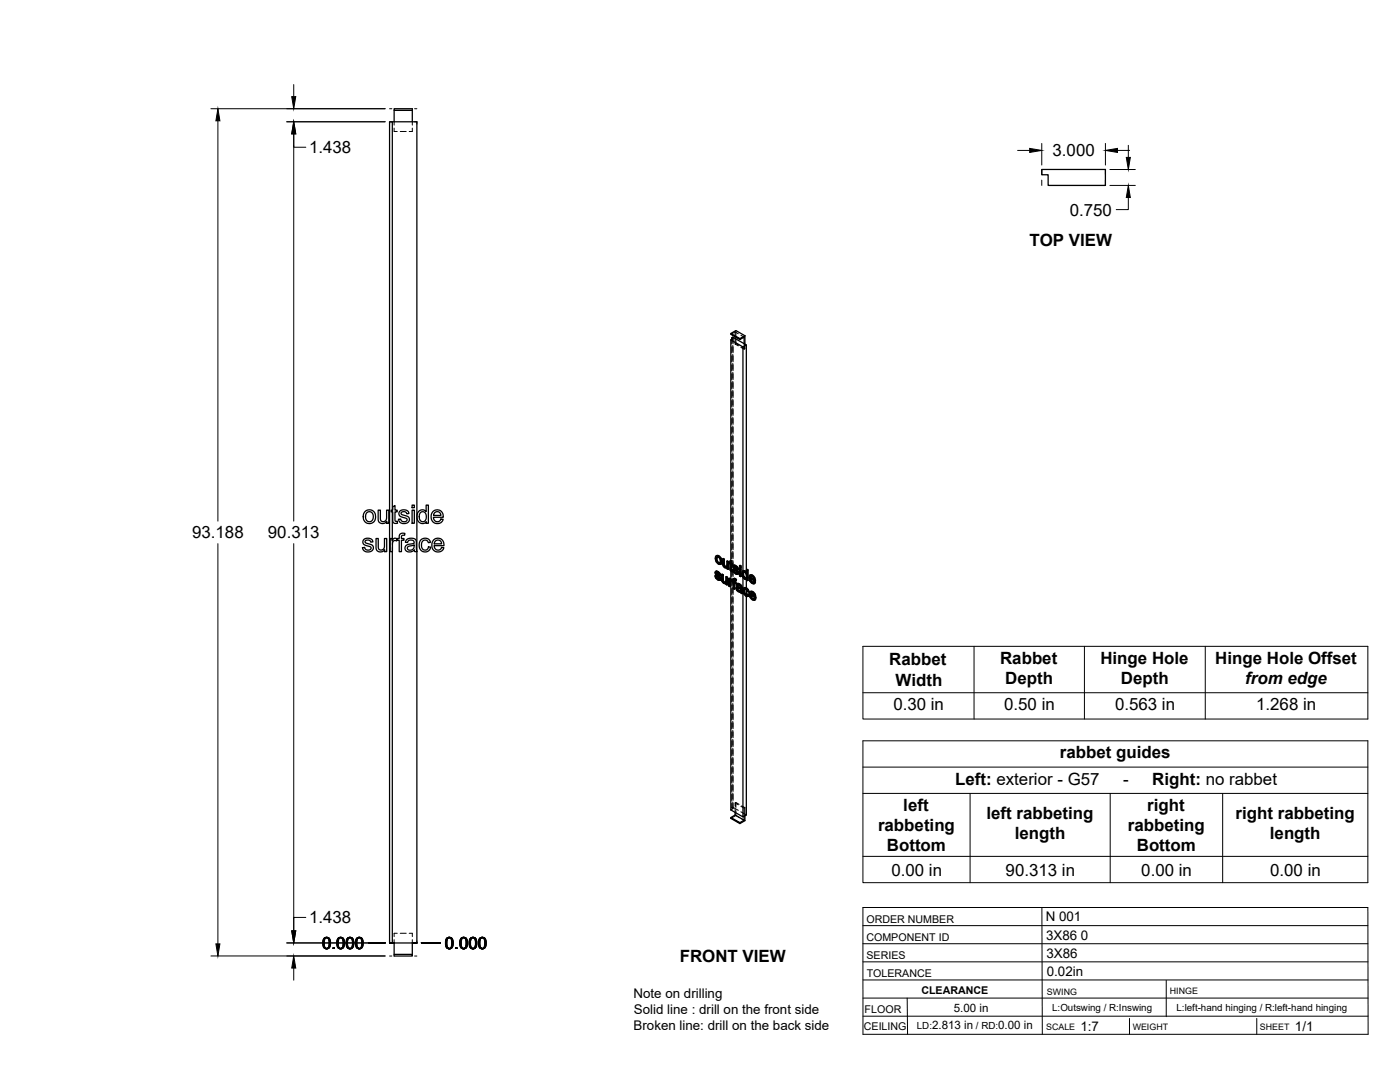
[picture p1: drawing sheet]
<svg xmlns="http://www.w3.org/2000/svg" width="559mm" height="432mm" viewBox="0 0 559 432" stroke-linecap="round" stroke-linejoin="round" font-family="sans-serif">
<!-- layer: Visible -->
<g fill="none" stroke="#000" stroke-width=".51">
<path d="M156.6 48.6h9.8v171.4M157.3 44v4.6M164.6 44h-7.3v-.6h7.3v5.2M415.8 67.6h25.4v6.4h-22.8v-4.3h-2.6zM291.7 135.7v88.1M291.7 133.1l2-1.2 3.6 2.1M292.1 134.8l.4-.2 5.4 3.1-1.4 .8-4.8-2.8M292.1 134.8l.5 .3-.9 .6M292.1 134.8v.6M293.4 134.4v.7M295.3 135.1l-3.6-2v.3l3.6 2.1M296.5 138.5v89.4"/>
<path d="M297.3 134l-2 1.1v.4l1.7-1v2.7M297.3 134v3.3M297.9 137.7v90.5l-.5-.4h-.8M145.2 215.3l1.2-.5h1a1.53 1.53 0 0 1 1.4 1.5l-.8 .1a1.13 1.13 0 0 0-1.2-.9 1.13 1.13 0 0 0-1 .9l.7 .5a2.95 2.95 0 0 1 2.4 1.1 2.14 2.14 0 0 1-1.3 2.2 2.14 2.14 0 0 1-2.5-.7l-.4-.9 .9-.2a1.21 1.21 0 0 0 1.2 1.3 1.21 1.21 0 0 0 1.2-1.4l-.8-.3a2.42 2.42 0 0 1-2.3-1.3zM145.8 204a2.64 2.64 0 0 1 4.1 2.1 2.64 2.64 0 0 1-3.9 2.4 3.2 3.2 0 0 1-.2-4.5zM146.3 204.7l1.1-.5 .8 .2 .5 .6 .2 1.8-.7 1.2-1.2 .2-.8-.7-.3-1.5zM150.1 214.9h.9v2.9a1.32 1.32 0 0 0 1.3 1.7 1.32 1.32 0 0 0 1.2-1.8v-2.8h.8v5.3h-.8v-.8a1.86 1.86 0 0 1-2.2 .8 1.86 1.86 0 0 1-1.2-2zM150.9 203.6h.9v2.9a1.31 1.31 0 0 0 1.3 1.7 1.31 1.31 0 0 0 1.2-1.8v-2.8h.9v5.2h-.8v-.7a1.86 1.86 0 0 1-2.3 .8 1.86 1.86 0 0 1-1.2-2.1zM155.7 214.9h.8v.8a1.28 1.28 0 0 1 2-.6l.8-.2v-.6a1.5 1.5 0 0 1 .7-1.4 1.5 1.5 0 0 1 1.6 0l-.1 .7a.81 .81 0 0 0-.9 0 .81 .81 0 0 0-.4 .8v.5h1v.7h-1v4.6h-.9v-4.6h-.8v-.4l-.2 .7-.4-.2a1.21 1.21 0 0 0-1.3 1.7v2.8h-.9zM156.6 203.6v-155h-1.1v327.7h1.1M156.6 204.3v11.3M156.8 202.3l.8-.6v1.9h.9v.7h-.9l.1 3.5 .8 .2 .2 .8-.7 .1a1.16 1.16 0 0 1-1.2-1.6v-3h-.7v-.7h.7z"/>
<path d="M159.5 204.1l.9-.5 1.4-.1a1.53 1.53 0 0 1 1.4 1.4l-.9 .1a1.14 1.14 0 0 0-1.1-.9 1.14 1.14 0 0 0-1.1 1l.8 .4a2.95 2.95 0 0 1 2.4 1.2 2.14 2.14 0 0 1-1.4 2.2 2.14 2.14 0 0 1-2.5-.7l-.4-.9 .9-.2a1.21 1.21 0 0 0 1.3 1.2 1.21 1.21 0 0 0 1.1-1.3l-.7-.3a2.34 2.34 0 0 1-2.3-1.4zM162.2 215.5l.8-.5 1.6-.2 1 .3 .5 .7 .4 4.4h-1l-.1-.7-1.7 .8a1.63 1.63 0 0 1-2.1-1.6 1.63 1.63 0 0 1 2.1-1.6l.6-.1a.77 .77 0 0 0 1-.7 .77 .77 0 0 0-1-.8 1.28 1.28 0 0 0-1.6 1l-.9-.1zM162.8 218.2l1.6-.4a.49 .49 0 0 1 .7-.3 .49 .49 0 0 1 .2 .7 1.43 1.43 0 0 1-1.1 1.3 1.43 1.43 0 0 1-1.6-.7zM164.5 203.6h.9v5.2h-.9zM164.5 201.6h.9v1h-.9zM167.1 204.1a1.98 1.98 0 0 1 3 .1v-2.6h.9v7.2h-.9v-.6a2.17 2.17 0 0 1-2.6 .4 2.17 2.17 0 0 1-1.1-2.4zM167.7 204.7l.6-.4a2.08 2.08 0 0 1 1.9 1.4 2.08 2.08 0 0 1-.8 2.3v.1a1.79 1.79 0 0 1-1.9-.7 1.79 1.79 0 0 1-.1-2zM167.9 215.5a2.26 2.26 0 0 1 3.9 1l-.9 .1a1.44 1.44 0 0 0-1.8-1 1.44 1.44 0 0 0-.9 1.9l.3 1.4a1.33 1.33 0 0 0 1.5 .6 1.33 1.33 0 0 0 1-1.3l.9 .2-.4 1a2.4 2.4 0 0 1-3 .6 2.4 2.4 0 0 1-1.2-2.8zM172.8 204.2a2.46 2.46 0 0 1 2.9-.5 2.46 2.46 0 0 1 1.2 2.7h-3.9l.2 .9a1.49 1.49 0 0 0 1.4 .9 1.49 1.49 0 0 0 1.4-1.1l.9 .1-.3 .8a2.66 2.66 0 0 1-3.7 .3 2.66 2.66 0 0 1-.5-3.6zM173 215.5a2.46 2.46 0 0 1 3-.4 2.46 2.46 0 0 1 1.2 2.7h-3.9l.2 .8a1.48 1.48 0 0 0 1.4 .9 1.48 1.48 0 0 0 1.4-1l.9 .1a2.57 2.57 0 0 1-3.5 1.4 2.57 2.57 0 0 1-1.2-3.5zM173.5 204.6l.6-.4 1 .1 .6 .5 .3 .9h-2.9zM173.8 215.9l.6-.3a1.41 1.41 0 0 1 1.9 1.4h-3z"/>
<path d="M156.6 220.2v156.1M166.4 220.2v156.1h-9.8M285.3 229.8l.5 .2M285.7 228l.9 .1M285.8 230l.2-.2 .2 .6-.2 .2zM285.9 228.7l.4 .3M285.9 228.9l1.4 1.1M285.9 221.8h1.1zM285.9 221.8l-.4 .5v1l.9 1.5a.95 .95 0 0 0 1.4 .2M285.9 227.9l-.3 .2M286 223.1l.2 .9M286 230.6l.5 .4h.5"/>
<path d="M286 228.1h.6l.5 .4M286 229.8h-.7l.6 1.1 .8 .6h.7M286.1 229.2l1.5 1.2M286.1 228.5v.1M286.1 228.8l-.2-.2 .6 .1 .5 .8 .4 .2M286.2 224l.2-.1 .6 .6-.3 .2zM286.2 230.4l.5 .5M286.2 227.9l-.7 .3v.6l1.4 1.7v.6M286.3 222.3l-.1 .6M286.4 228.2l1.1 .8M286.4 223.9l-.2-1-.2 .2 .4-.8 .7 .4 .4 1-.2 1h-.6M286.5 231l.4 .1"/>
<path d="M286.7 221.9l.9 .9 .2-.1 .4 1.3M286.9 228.6l.6 .4-.1 .7-.1-.6M287 224.5l.3 .1M287 221.8l.8 .9M287 231.1h-.1M287.1 230.1l.3 .5 .2-.2 .1 .5M287.4 230.6l.1 .5 .2-.2-.1 .5M287.5 231.1l-.1 .4 .2-.1-.3 .2M287.6 222.8l.4 1.4 .2-.2-.2 .9M287.8 225.1l-.2 .1M288 224.2l-.2 .9M288 229.2l.7 .2v2.2"/>
<path d="M288.5 223l.6 .1v2.2M288.5 229.5v2.1l.4 .4M288.5 231.7l.2 .4 .5 .2M288.7 232.1l.9 .3M288.7 229.4l-.7-.2 .1 2.6 .8 1h.9M288.9 223.2v2.2l.4 .4M288.9 225.5l.2 .4 .5 .2M289 232.4l.4 .1M289.1 225.9l.9 .3-.2 .1M289.1 223.1l-.6-.1 .1 2.7 .7 .9 .9-.1v.5l.4 .2M289.4 226.2l.4 .1M289.6 232.4l-.2 .1"/>
<path d="M289.7 230.2l.7 .1v3l-.3 .2v-3M289.8 232.8v.4l.3 .3M289.8 232.8l-.2 .1M290.1 224l.7 .1v3l-.2 .1v-3M290.2 226.6l-.2 .1M290.4 230.3l-.7-.1-.1 2.2M290.8 224.1l-.7-.1v1.9l-.3 .4M290.8 230.8l1.6 .7M291.2 231.1v.4l.8-.3M291.3 232l.2 2-.2 .1v-1.6M291.3 224.4l-.3 .1v.4l.3 .1 .1 2.4 .4 .6 .7 .1-.1-.5h-.4M291.3 223.9l.7-.2v1.1"/>
<path d="M291.4 230.9l-.6-.1v3l.5 .3M291.6 231.8v.1M291.7 231.2l-.3 .1M291.7 227.9v3.3M291.7 231.1v.1M291.8 231.3l.4 .4M291.8 223.9v1l.6 .1M291.8 224.9l.6 .1-.2 .6v-.4M291.8 227.4l.4 .1M291.9 227.5l.5 .1M292 223.7l-.7 .2v.8l-.3-.2M292 225.4v1.8"/>
<path d="M292.1 232.1l-.7-.3 .1 .6M292.2 225.6l-.4-.3v2l.3 .1M292.2 227.7l.1 .5M292.2 231.6h.4v.3zM292.2 232.1l.4 .2v2.6l.5 .2M292.2 231.6v.5M292.2 231.8l-.1 .3M292.2 232.1h-.1M292.5 227.4l.4 .2M292.8 225.7h.9M292.9 230.9l1.1 .3M292.9 227.6l.2-.1 .2 .5-.2 .2z"/>
<path d="M293 226.3l.4 .4M293 226.5l1.5 1.1M293.1 232.1l.7 .2-.2 .5v-.4M293.1 225.5l-.4 .2M293.1 230.8l-.3 .2M293.1 228.2l.5 .4h.6M293.1 225.7h.6l.6 .4M293.1 227.5l-.6-.1 .6 1.3 .8 .5 .6-.1M293.2 226.8l1.5 1.2M293.2 226.1v.1M293.2 226.4l-.1-.2 .5 .1 .9 1M293.3 231.5v.5"/>
<path d="M293.3 232.6v2.4l-.2 .1v-2.6l.5 .3M293.3 231.1l.7 .1-.3 .6 .1-.4M293.3 228l.5 .5M293.3 225.6l-.6 .2-.1 .6 1.5 1.8-.1 .5M293.5 225.8l1.1 .8M293.6 230.9l-.8 .1-.2 .6M293.6 228.6l.4 .1M293.7 231.8l-.6-.3v.6l.7 .2M294 233l-.2 .4 .5 .3M294 233l.6-.2 .6 .2M294 226.3l.4 .4 .2-.1 .2 .5-.3 .2-.1-.6M294.1 234.2l.6-.1 .9 .4"/>
<path d="M294.1 228.7h-.1M294.2 235l.2 .4 .6 .2M294.2 227.8l.3 .4 .2-.2 .2 .6M294.3 234.8l.3 .5M294.3 234.1l-.3 .2M294.4 235.4l.3 .4h.7h-.7M294.4 234.7l-.1 .1M294.4 232.9l1.4 .5M294.4 234.7h.1a.8 .8 0 0 1 1 .9l-.3 .3M294.5 234.7l-.1 .2M294.5 228.2l.1 .5 .3-.1-.2 .4M294.6 233.4l-.3 .3 .3-.3 .7 .5a.36 .36 0 0 1 .3 .4 .36 .36 0 0 1-.4 .3l-.8-.3"/>
<path d="M294.6 234.1l-.8 .4 .1 .9 .9 .8h.8l.5 .7M294.6 228.7l-.1 .4 .2-.1-.3 .2M294.6 232.8l-.5 .2M295 233.2l1.1 .6M295.2 226.9l.6 .1zM295.2 225.7l.6 .1zM295.2 226.9v3l.4 .2M295.2 225.7v.6l.4 .2M295.6 233.6l.2 .4 .3-.2 .1 .5M295.8 227v3l-.2 .1v-3M295.8 225.8l-.2 .7v-.5M295.8 234l.2 .4h.2l.1 2"/>
<path d="M296 234.4v2.1l.3-.1 .1 .4-.3 .1-.1-.4M296.5 230.4v95.6l-4.8-2.8v-91.4M296.6 229.2l.2 1M296.7 227.8l-.2 .1M296.8 228.4l.6 .1 .5 1v1.1l-.6 .1M296.8 228.4l-.2 .8 .2-.2 .2 1M296.8 230.2l.2-.2 .5 .6-.2 .1zM296.8 228.4h.1M296.9 227.7l-.2 .1M297 228.3l-.2 .7M297 235.9l.2 .9 .8 .6M297.1 234.6h.9l.7 .7"/>
<path d="M297.2 236.9l.5 .6 .6-.1M297.2 228l.7 .3M297.3 234.5l-.4 .2M297.4 235.1l-.2 .7M297.4 227.8l-.4-.1a1.77 1.77 0 0 0-.2 3.1l.7 .4 .5-.1M297.5 230.6l.3 .1M297.8 234.8l.6 .6 .3-.1 .3 .9-.2 .1-.4-.9M297.9 238v87.2l-1.4 .8M297.9 229.4v1.1M297.9 235.3v2M297.9 227.3l.7 .1v4.2l-.2 .1v-4.1M298 234.6l-.5-.1a1.44 1.44 0 0 0-.7 2.2l.6 1 1.1 .3"/>
<path d="M298 231.1v.4l.4 .2M298 231.1l-.1 3.5M298.4 237.1l.4 .3M298.6 227.4l-.7-.1v1.5l-.3-.5M298.8 236.3l-.4-.2-.4-.7a.52 .52 0 0 0-.8-.2 .52 .52 0 0 0 0 .8l.2 .8M298.8 237.4l.2-.1-.5 .7zM299 237.3l-.4-.3-.4 .6-.5-.1M299.3 229.6l1.1-.1 .8 .9M299.4 230.5l1.5 .9-.5-1.1a.52 .52 0 0 0-.6-.3 .52 .52 0 0 0-.4 .5l.2-.1 1.2 .7M299.4 236.1h1.1l.8 .9M299.5 237.1l1.5 .8-.5-1a.52 .52 0 0 0-.6-.4 .52 .52 0 0 0-.4 .6l.3-.2 1.1 .7M299.6 231.8l.6 .6h.6"/>
<path d="M299.6 231.1l.2 .6M299.8 230l-.2 .4M299.8 237.6l.2 .7M299.8 238.4l.5 .6 .6-.1M299.9 236.5l-.1 .4M300.1 229.7l.9 .8 .2-.1 .3 1.4M300.2 232.4l.4 .1M300.3 236.2l.8 .9 .2-.1 .4 1.3M300.3 239l.4 .1M300.4 229.5l-.8-.1-.7 .8 .2 1.3 .7 1.1a.95 .95 0 0 0 1 .4 .95 .95 0 0 0 .7-.6M300.5 236.1l-.7-.2-.7 .7 .1 1.3 .8 1.3a.94 .94 0 0 0 .9 .4 .94 .94 0 0 0 .8-.7M300.7 232.4l-.1 .1"/>
<path d="M300.8 239l-.1 .1M300.8 232.2l.5 .3M301 230.5l.3 1.4 .2-.1-.2 .1M301 238.7l.5 .4M301.1 237.1l.4 1.4 .2-.2-.2 .2M301.3 232l-1.9-1.1 .2 .9 .2-.1 .6 .6M301.5 238.6l-2-1.1 .3 .9 .2-.1 .5 .5M301.5 232.4l-.5 .5M301.5 232.4l-.4-.3-.5 .4M301.7 238.9l-.5 .6M301.7 238.9l-.5-.3-.5 .5M293.4 324.2v1.1l-1.7 .9v.4l3.6 2.1v-.4l-3.6-2.1"/>
<path d="M293.4 325.3l3.6 2-1.7 1M297 325.8v1.5M297.3 325.6v1.9l-2 1.2M157.3 376.3v5.2h7.3v-.6h-7.3M164.6 376.3v4.6"/>
</g>
<!-- layer: Hidden -->
<g fill="none" stroke="#000" stroke-width=".4">
<path d="M157.3 48.6v1.3M157.3 51.1v1.4h1.3M159.7 52.5h2.4M164.6 48.6v1.3M164.6 51.1v1.4h-1.3M292.1 135.4v1.8M292.1 138.4v2.4M292.5 134.6v2.1M292.5 137.9v2.3M292.6 135.1v2.1M292.6 138.4v2.4M293.4 132.5v1.9"/>
<path d="M293.4 135.1v2.2M293.4 132.5l-1.7 .9M293.4 132.5l1.3 .7M293.7 137.1l-.3 .2 1.3 .7M293.7 131.9v2M293.7 135.1v2M293.7 137.1l1.3 .7M295.7 133.8l1.3 .7M295.7 138.6l1.3 .8M296 138.4l1.3 .8M297 137.2v2.2l.3-.2v-1.9M292.1 142v2.4"/>
<path d="M292.1 145.6v2.3M292.1 149.1v2.4M292.1 152.7v2.4M292.1 156.3v2.4M292.1 159.9v2.3M292.5 141.4v2.4M292.5 145v2.4M292.5 148.6v2.3M292.5 152.1v2.4M292.5 155.7v2.4M292.5 159.3v2.4M292.6 142v2.4"/>
<path d="M292.6 145.6v2.3M292.6 149.1v2.4M292.6 152.7v2.4M292.6 156.3v2.4M292.6 159.9v2.3M292.1 163.4v2.4M292.1 167v2.4M292.1 170.6v2.4M292.1 174.1v2.4M292.1 177.7v2.4M292.5 162.9v2.3M292.5 166.4v2.4"/>
<path d="M292.5 170v2.4M292.5 173.6v2.4M292.5 177.1v2.4M292.6 163.4v2.4M292.6 167v2.4M292.6 170.6v2.4M292.6 174.1v2.4M292.6 177.7v2.4M292.1 181.3v2.4M292.1 184.8v2.4M292.1 188.4v2.4M292.1 192v2.4"/>
<path d="M292.1 195.6v2.4M292.1 199.2v2.3M292.5 180.7v2.4M292.5 184.3v2.4M292.5 187.9v2.3M292.5 191.4v2.4M292.5 195v2.4M292.5 198.6v2.4M292.6 181.3v2.4M292.6 184.8v2.4M292.6 188.4v2.4M292.6 192v2.4"/>
<path d="M292.6 195.6v2.4M292.6 199.2v2.3M156.6 203.6v.7M156.6 215.6v1.7M156.6 218.5v1.7M166.4 220v.2M292.1 202.7v2.4M292.1 206.3v2.4M292.1 209.9v2.3M292.1 213.4v2.4M292.1 217v2.4M292.5 202.1v2.4"/>
<path d="M292.5 205.7v2.4M292.5 209.3v2.4M292.5 212.9v2.3M292.5 216.5v2.3M292.6 202.7v2.4M292.6 206.3v2.4M292.6 209.9v2.3M292.6 213.4v2.4M292.6 217v2.4M285.6 229.7l.3 .9-.2 .1M285.6 228.4l.1 .5-.2 .1M285.7 228.1l-.3 .4"/>
<path d="M285.7 222.7l.4 1.3-.3 .2M285.7 228.9l.3 .4-.2 .1M285.9 228l-.4 .2M285.9 230.6l.8 .7-.2 .1M286 229.3l1.1 1-.2 .2M286.1 224l.9 1-.3 .1M286.1 228.5h.5l-.2 .2M286.1 221.7l-.6 1.1M286.2 222.3l.8-.1-.3 .2M286.6 228.5l.4 .4-.2 .1M286.7 231.3l.5 .2-.2 .1M287 222.2l.5 .6-.2 .1"/>
<path d="M287 225l.6 .1-.2 .2M287 228.9l.2 .5-.2 .1M287.1 231h-.1M287.1 230.4l.2 .3-.2 .2M287.1 231l-.1 .1M287.2 229.4l.4 .1M287.3 230.7l-.2 .3M287.5 231.4l-.3 .1M287.5 224.6h-.2M287.5 222.8l.2 .9-.2 .2M287.7 223.8l-.4 .9M287.8 225.1h-.2"/>
<path d="M288.2 229.1l.1 2.4-.2 .1M288.3 231.5l.1 .4-.2 .2M288.4 231.9l.3 .4-.2 .2M288.7 222.9v2.3l-.2 .2M288.7 225.2l.1 .5-.2 .1M288.7 232.3l.4 .4-.2 .1M288.8 225.7l.3 .4-.2 .1M289.1 226.1l.5 .4-.3 .1M289.1 232.7h.9l-.2 .1M289.6 226.5l.8-.1-.2 .1M289.6 232.4h.1M289.7 232.4l-.2 .1"/>
<path d="M289.8 232.8h.1M289.9 232.2l-.3 .2M289.9 230.1v1.9l-.3 .4M290 232.7l-.2 .5M290 233.1l.4 .2M290 226.2h.1M290.2 226.1l-.3 .2M290.2 226.5v.1M290.3 226l-.3 .2M290.3 223.8v1.9l-.3 .4M290.4 226.4l-.2 .6M290.4 226.9l.4 .2"/>
<path d="M291.1 230.7v3l-.3 .1M291.1 233.7l.4 .3M291.2 231.5l.5-.3v.6M291.2 224.7l.3 .2-.2 .1M291.2 224.3l-.2 .6M291.3 224.4l.2 .1M291.4 231.3v.1M291.5 224.9l.1 2.4-.2 .1M291.5 223.8l-.2 .9M291.6 227.3l.2 .3-.2 .2M291.7 231.7l-.1 .1M291.7 223.8v1.4"/>
<path d="M291.7 226.4v1.5M291.7 231.7h.3l-.2 .1M291.8 225.3l.2-.1v.2M291.8 227.6l.4 .3-.2 .1M292 231.7l.3 .3M292 225.2l.4 .2M292.1 220.6v2.4M292.1 224.2v2.3M292.1 227.7v2.4M292.1 231.3v2.4M292.1 234.9v2.4M292.1 238.4v2.4"/>
<path d="M292.2 227.9l.3 .2M292.2 231.8l.2-.1-.1 .3M292.3 232l-.1 .1M292.4 231.5v.1M292.4 231.9l.4 .2-.2 .2M292.4 231.7l-.2 .4M292.4 231.5l-.2 .2M292.5 220v2.4M292.5 223.6v2.4M292.5 227.2v2.3M292.5 230.7v2.4M292.5 234.3v2.4"/>
<path d="M292.5 237.9v2.4M292.6 220.6v2.4M292.6 224.2v2.3M292.6 227.7v2.4M292.6 231.3v2.4M292.6 238.4v2.4M292.6 231.6l.2 .2M292.7 227.3l.3 .9-.2 .1M292.8 226l-.1 .6M292.8 232.1l-.2 5.2M292.8 225.7l-.3 .4M292.8 234.8l.5 .2"/>
<path d="M292.9 226.5l.3 .4-.3 .2M292.9 231l-.3 .9M293 225.6l-.4 .2M293 230.8l-.3 .3M293 228.2l.8 .7-.2 .1M293.1 232.5l.2-.1v.2M293.1 226.1h.1M293.1 231.5h.2M293.2 226.9l1.1 1.1-.3 .1M293.3 232.4l.5 .3M293.3 226l-.2 .2M293.3 226l.5 .1-.3 .2"/>
<path d="M293.3 231.4l.3 .1-.2 .1M293.6 231.5l.3 .1M293.8 226.1l.4 .4-.3 .1M293.8 228.9l.6 .2-.3 .1M294 234.6l.2 .8-.2 .1M294 233l.2-.1-.4 .5M294 233.3l.5 .3M294.1 234.3l-.3 .4M294.2 228.6h.1M294.2 226.5l.1 .5-.2 .1M294.2 234.1l-.4 .3M294.2 235.4l.7 .6-.3 .1"/>
<path d="M294.3 228.6l-.2 .1M294.3 228l-.1 .5M294.3 227l.5 .1M294.4 228.3l-.1 .3M294.5 233.4h.1M294.5 234.7h.1M294.5 234.7h-.1M294.6 234.6l-.3 .2M294.6 229l-.2 .1M294.7 234.6l1.1 .4-.2 .1M294.7 233.3l.5 .1-.3 .2M294.9 236l.5 .2-.3 .1"/>
<path d="M295.2 233.4l.5 .5-.3 .1M295.4 236.2l.4-.1-.2 .1M295.4 226.7v3l-.2 .2M295.4 225.6l-.2 .7M295.4 229.7l.4 .3M295.4 226.2l.4 .2M295.6 234.5h.2M295.6 235.7l-.2 .2M295.7 233.9l-.1 .6M295.7 235.6l-.2 .2M295.8 235l-.3 .7M295.8 234.4l-.2 .3"/>
<path d="M295.8 236.1l-.1 .5M295.9 236.5l.5 .3M296.3 228.8l.2 .9-.2 .1M296.5 228l-.4 .9M296.5 229.7l.4 .8-.2 .1M296.5 227.9v2.5M296.7 227.8l-.5 .4M296.8 235.5l.3 1.4-.2 .1M296.9 230.5l.6 .5-.3 .1M296.9 234.8l-.3 .9M297 228.3h.5l-.2 .1M297 228.3l-.2 .1"/>
<path d="M297 228.3h.1M297.1 236.9l.9 .9-.2 .1M297.1 234.5l-.4 .4M297.4 235.1l-.2 .1M297.5 235l.5 .1-.2 .1M297.5 231l.5 .1M297.5 228.3l.4 .5-.1 .2M297.9 228.2v1.2M297.9 230.5v.7M297.9 234.6v.7M297.9 237.3v.7M297.9 228.3l.3 .4"/>
<path d="M298 237.8l.7 .1M298 235.1l.4 .3-.3 .2M298 230.6l-.2 .1M298 228.9l.2 1-.2 .1M298.2 227.2l-.3 1.6M298.2 229.9l-.4 .8M298.2 231l-.2 .5M298.2 231.4l.4 .2M298.4 235.4l.2 .6-.2 .1M298.4 237.4h-.1M298.6 236l.4 .2M298.6 237l-.4 .6"/>
<path d="M299.1 230.4l.4 1.4-.2 .1M299.3 237l.3 1.3-.2 .1M299.4 230.9l.2-.1v.3M299.5 231.8l.9 .9-.2 .1M299.5 229.4l-.6 1.1M299.5 237.5l.2-.2 .1 .3M299.6 230.8l1.9 1.1M299.6 238.3l.9 .9-.2 .2M299.6 236l-.5 1.1M299.7 237.3l2 1.2M299.8 230h-.2M299.8 229.9l.6 .1-.3 .1"/>
<path d="M299.9 236.5l-.1 .1M300 236.5h.5l-.2 .1M300.4 230l.5 .5-.2 .2M300.4 232.7l.7 .2-.2 .1M300.5 236.5l.6 .6-.3 .2M300.5 239.2l.8 .2-.2 .1M300.8 232.4h.1M300.8 232.4h-.1M300.8 231.1l.3 .1M300.9 232.3l-.3 .2M300.9 238.9h.1M300.9 230.5l.2 .7-.2 .2"/>
<path d="M300.9 237.6l.3 .2M300.9 238.9l-.1 .1M301 238.9l-.2 .1M301.1 237.1l.1 .7-.2 .1M301.1 232.1l-.3 .3M301.2 238.6l-.3 .3M301.2 232.8l-.1 .1M301.4 239.4h-.1M292.1 242v2.4M292.1 245.6v2.4M292.1 249.2v2.3M292.1 252.7v2.4"/>
<path d="M292.1 256.3v2.4M292.1 259.9v2.4M292.5 241.4v2.4M292.5 245v2.4M292.5 248.6v2.4M292.5 252.2v2.4M292.5 255.7v2.4M292.5 259.3v2.4M292.6 242v2.4M292.6 245.6v2.4M292.6 249.2v2.3M292.6 252.7v2.4"/>
<path d="M292.6 256.3v2.4M292.6 259.9v2.4M292.1 263.4v2.4M292.1 267v2.4M292.1 270.6v2.4M292.1 274.2v2.3M292.1 277.7v2.4M292.5 262.9v2.4M292.5 266.4v2.4M292.5 270v2.4M292.5 273.6v2.4M292.5 277.2v2.3"/>
<path d="M292.6 263.4v2.4M292.6 267v2.4M292.6 270.6v2.4M292.6 274.2v2.3M292.6 277.7v2.4M292.1 281.3v2.4M292.1 284.9v2.4M292.1 288.5v2.3M292.1 292v2.4M292.1 295.6v2.4M292.1 299.2v2.4M292.5 280.7v2.4"/>
<path d="M292.5 284.3v2.4M292.5 287.9v2.4M292.5 291.5v2.3M292.5 295v2.4M292.5 298.6v2.4M292.6 281.3v2.4M292.6 284.9v2.4M292.6 288.5v2.3M292.6 292v2.4M292.6 295.6v2.4M292.6 299.2v2.4M292.1 302.7v2.4"/>
<path d="M292.1 306.3v2.4M292.1 309.9v2.4M292.1 313.5v2.3M292.1 317v2.4M292.5 302.2v2.4M292.5 305.8v2.3M292.5 309.3v2.4M292.5 312.9v2.4M292.5 316.5v2.4M292.6 302.7v2.4M292.6 306.3v2.4M292.6 309.9v2.4"/>
<path d="M292.6 313.5v2.3M292.6 317v2.4M292.1 322.4l.5 .3M292.1 320.6v1.8M292.5 320v2.1M292.5 322.1l-.4 .3M292.5 322.1l2.2 1.3M292.6 320.6v2.1M292.6 322.7l-.9 .5M293.4 321.7v-1.3l.3-.1v2M293.4 322.9v1.3M293.4 320.4l1.3 .8"/>
<path d="M293.7 325.5l-2 1.1M293.7 323.4v2.1M293.7 320.3l1.3 .7M293.7 325.5l1.3 .7M295.7 321.8l1.3 .7 .3-.2M295.7 324l2.2 1.2M296 321.6l1.3 .7M296 326.8l1.3 .7M297 322.5v3.3M297.3 322.3v3.3M157.3 375v1.3M158.6 372.4h-1.3v1.4"/>
<path d="M159.7 372.4h2.4M163.3 372.4h1.3v1.4M164.6 375v1.3"/>
</g>
<!-- layer: Reference -->
<g fill="none" stroke="#000" stroke-width=".4">
<path d="M155.5 43.4h.9M156.4 48.6h-.9v.9M165.5 48.6h.9v.9M165.5 43.4h.9M415.8 67.6v2.1M415.8 71.9v2.1M441.2 67.6v2.1M441.2 71.9v2.1M155.5 375.4v.9h.9M155.5 376.3h1.8zM164.6 376.3h1.8zM166.4 375.4v.9h-.9"/>
<path d="M155.5 381.5h.9M165.5 381.5h.9"/>
</g>
<!-- layer: Hidden Narrow -->
<path d="M286.7 230l-.2 .1M288.2 231l-.2 .1M288.7 224.7l-.2 .2M289.9 231.7l-.2 .1M290.3 225.4l-.2 .2M291.5 226.7l-.2 .1M292.8 231.4l-.2 .2M293.8 227.6l-.2 .1M295.1 234.7l-.2 .1M295.8 235.1l-.2 .2" fill="none" stroke="#000" stroke-width=".4"/>
<!-- layer: Visible Narrow -->
<path d="M286.7 229.4l-.2 .1M288.7 231l-.2 .2M289.1 224.8l-.2 .1M292 226.9l-.2 .2M293.3 231.7l-.2 .1M293.8 227l-.2 .1M295 234.3l-.2 .1M296.2 234.8l-.2 .1M296.2 235.5l-.2 .1" fill="none" stroke="#000" stroke-width=".4"/>
<!-- layer: Titleblock -->
<path d="M344.4 362.2h201.6l.1 50.6h-201.7zM344.4 369.4h201.6M344.4 376.6h201.6M415.9 362.2l.1 50.6M344.4 383.9h201.6M344.4 391.1h201.6M344.4 398.3h201.6M362.1 398.3l.1 14.4M465.5 391.3v14.4M344.4 405.5h201.7M450.8 406.4v6.4M501.6 406.4v6.4" fill="none" stroke="#000" stroke-width=".4"/>
<!-- layer: Custom Tables -->
<path d="M344.4 257.9h201.6v29.1h-201.6zM388.8 257.9v29.1M432.8 257.9v29.1M481.1 257.9v29.1M344.4 276.5h201.6M344.4 295.6h201.6v56.7h-201.6zM344.4 306.1h201.6M344.4 316.6h201.6M387.2 316.6v35.7M443.1 316.6v35.7M488 316.6v35.7M344.4 341.8h201.6" fill="none" stroke="#000" stroke-width=".4"/>
<!-- layer: FD_Dimensions -->
<g fill="none" stroke="#000" stroke-width=".4">
<path d="M117.2 33.7v4.9M84.2 43.4h69.5M87 48.2v159.8M114.4 48.6h39.3M117.2 58.3v.5h4.9M117.2 53.4v154.6M415.8 57.2v8.7M441.2 57.2v8.7M450.4 58v4.8M406.2 60h4.8M443 67.6h10.2M443 74h10.2"/>
<path d="M446 60h4.9M450.4 78.8v4.9h-4.9M87 217v159.7M117.2 217v154.5M114.4 376.3h39.3M122.1 366.1h-4.9v.5M168.2 376.3h7.6M84.2 381.5h69.5M117.2 386.3v4.9"/>
</g>
<path d="M116.4 38.6h1.6l-.8 4.8zM87 43.4l.8 4.8h-1.6zM117.2 48.6l.8 4.8h-1.6zM411 59.2l4.8 .8-4.8 .8zM441.2 60l4.8-.8v1.6zM449.6 62.8h1.6l-.8 4.8zM450.4 74l.8 4.8h-1.6zM86.2 376.7h1.6l-.8 4.8zM116.4 371.5h1.6l-.8 4.8zM117.2 381.5l.8 4.8h-1.6z" fill="#000" stroke="#000" stroke-width=".4"/>
<g font-size="6.7">
<text x="123.4" y="61.1">1.438</text>
<text x="420.1" y="62.4">3.000</text>
<text x="427" y="86">0.750</text>
<text x="410.9" y="98.2">TOP VIEW</text>
<text x="76.7" y="214.8">93.188</text>
<text x="106.9" y="214.8">90.313</text>
<text x="355" y="265.6">Rabbet</text>
<text x="399.2" y="264.9">Rabbet</text>
<text x="439.2" y="264.9">Hinge Hole</text>
<text x="485.1" y="264.9">Hinge Hole Offset</text>
<text x="357.5" y="273.6">Width</text>
<text x="401.2" y="273">Depth</text>
<text x="447.4" y="273">Depth</text>
<text x="497.1" y="273">from edge</text>
<text x="356.6" y="283.3">0.30 in</text>
<text x="400.8" y="283.3">0.50 in</text>
<text x="445.1" y="283.3">0.563 in</text>
<text x="501.4" y="283.3">1.268 in</text>
<text x="423" y="302.6">rabbet guides</text>
<text x="381.2" y="313.1">Left: exterior - G57</text>
<text x="448.3" y="313.1">-</text>
<text x="459.9" y="313.1">Right: no rabbet</text>
<text x="360.6" y="323.6">left</text>
<text x="457.9" y="323.5">right</text>
<text x="393.8" y="326.9">left rabbeting</text>
<text x="493.2" y="326.9">right rabbeting</text>
<text x="350.5" y="331.6">rabbeting</text>
<text x="405" y="335">length</text>
<text x="450.2" y="331.6">rabbeting</text>
<text x="506.9" y="334.9">length</text>
<text x="354" y="339.7">Bottom</text>
<text x="453.7" y="339.6">Bottom</text>
<text x="355.8" y="349.4">0.00 in</text>
<text x="401.4" y="349.4">90.313 in</text>
<text x="455.5" y="349.4">0.00 in</text>
<text x="507" y="349.4">0.00 in</text>
<text x="123.4" y="368.5">1.438</text>
<text x="128.6" y="378.7">0.000</text>
<text x="177.6" y="378.7">0.000</text>
<text x="271.3" y="383.8">FRONT VIEW</text>
</g>
<g font-size="5.3">
<text x="417.4" y="367.6">N 001</text>
<text x="417.6" y="375.1">3X86 0</text>
<text x="417.7" y="382.2">3X86</text>
<text x="417.8" y="389.5">0.02in</text>
<text x="252.9" y="398.4">Note on drilling</text>
<text x="253" y="404.9">Solid line : drill on the front side</text>
<text x="252.9" y="411.2">Broken line: drill on the back side</text>
<text x="431.3" y="411.5">1:7</text>
<text x="516.9" y="411.5">1/1</text>
</g>
<g font-size="4.6">
<text x="380.7" y="403.7">5.00 in</text>
<text x="372" y="410.7">2.813 in</text>
<text x="398.4" y="410.7">0.00 in</text>
</g>
<g font-size="4.3">
<text x="345.8" y="368.4">ORDER NUMBER</text>
<text x="345.8" y="375.5">COMPONENT ID</text>
<text x="345.8" y="382.7">SERIES</text>
<text x="345.9" y="389.9">TOLERANCE</text>
<text x="367.7" y="396.7">CLEARANCE</text>
<text x="345.1" y="404.3">FLOOR</text>
<text x="344.8" y="411.1">CEILING</text>
</g>
<g font-size="3.9">
<text x="420" y="403.6">L:Outswing / R:Inswing</text>
<text x="469.6" y="403.6">L:left-hand hinging / R:left-hand hinging</text>
<text x="366" y="410.7">LD:</text>
<text x="389.5" y="410.7">/ RD:</text>
</g>
<g font-size="3.5">
<text x="417.9" y="397">SWING</text>
<text x="466.9" y="396.9">HINGE</text>
<text x="417.5" y="410.9">SCALE</text>
<text x="452.1" y="410.9">WEIGHT</text>
<text x="502.9" y="410.9">SHEET</text>
</g>
</svg>
